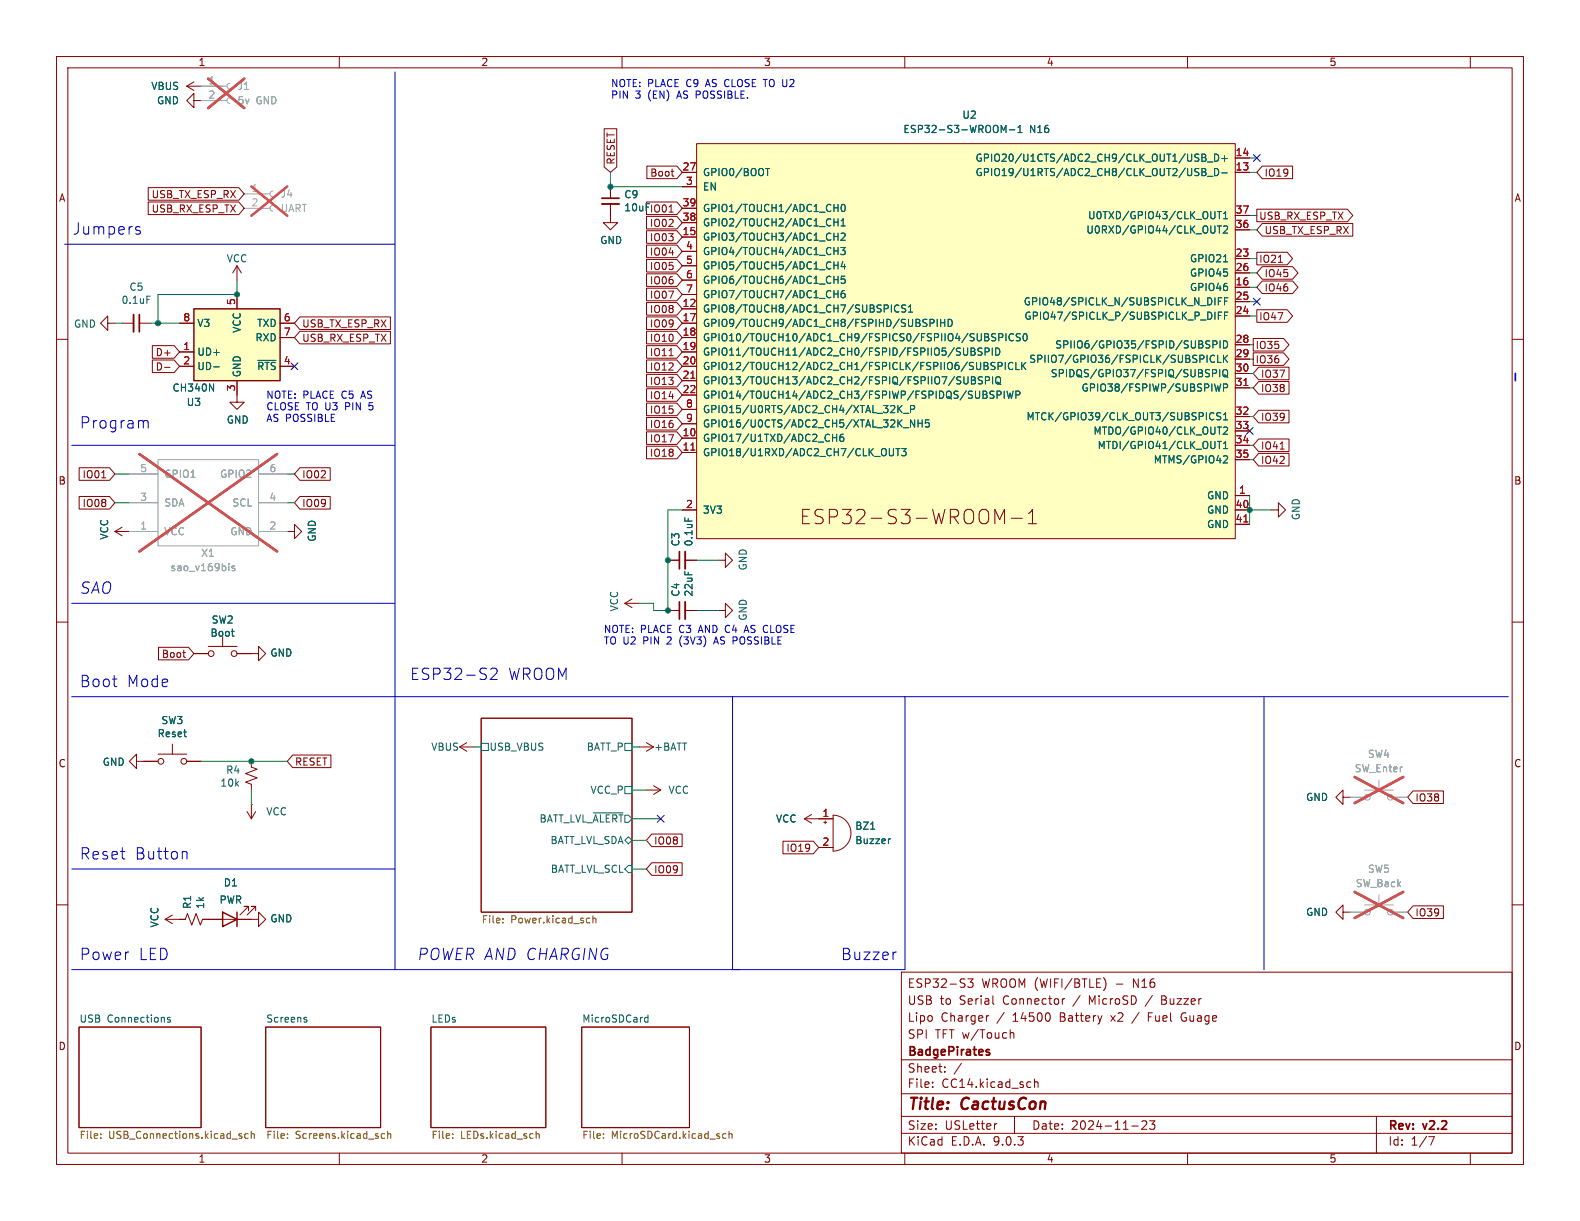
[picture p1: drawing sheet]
<svg xmlns="http://www.w3.org/2000/svg" width="279mm" height="216mm" viewBox="0 0 279 216" stroke-linecap="round" stroke-linejoin="round" font-family="sans-serif">
<g fill="none" stroke="#840000" stroke-width=".18">
<path d="M10 10h259.4v195.9h-259.4zM12 12h255.4v191.9h-255.4zM33 15.2l1.3 .8M33 15.2h2.6M34.3 17.8v-1.3l-1.3 1.3 1.3 1.3v-1.3h1.3M34.3 14.5l-1.3 .7M60 10v2M110 10v2M160 10v2M210 10v2M260 10v2M107.9 36.1v3.3h1.3l-1.3 1.2-1.2-1.2h1.2"/>
<path d="M107.9 33v2.1M10 60h2M267.4 60h2M50.8 94h1.3v-1.3l1.2 1.3-1.2 1.3v-1.3M118.1 99.1h2M121.2 99.1h2M127 99.1h1.3v-1.3l1.2 1.3-1.2 1.2v-1.2M224.8 90.2h1.3v-1.3l1.2 1.3-1.2 1.2v-1.2M10 110h2M34.3 115.6h2.5M36.8 114.3h5.1M39.4 112.5v1.8"/>
<path d="M41.9 115.6h3.8v-1.3l1.3 1.3-1.3 1.2v-1.2M110.5 106.7l1.3 .7M110.5 106.7h2.5M111.8 105.9l-1.3 .8M267.4 110h2M81.3 132.1l1.2 .7M81.3 132.1h2.5M82.5 131.3l-1.2 .8M85.1 127h26.7v34.3h-26.7zM114.3 139.7h2.5M115.6 138.9l1.2 .8M116.8 139.7l-1.2 .8"/>
<path d="M43.7 143.5l.7 1.3M44.4 142.2h.1M44.4 142.2v2.6M45.2 143.5l-.8 1.3M144.8 144.8h2.5M144.8 149.9h2.5M145.7 145.4h.5M145.9 145.2v.5M147.3 144.1a3.2 3.2 0 0 1 3.2 3.2 3.2 3.2 0 0 1-3.2 3.2zM10 160h2M44.4 162.6h1.3v-1.3l1.3 1.3-1.3 1.2v-1.2M159.4 171.9h108v32h-108z"/>
<path d="M171.1 173.1h1l-.5 .6 .4 .1v.6l-.2 .2h-.4l-.3-.2M174.9 179.6l-.3 .1M175.6 177.5l.2 .1M185.6 179.4v.9M188.3 176.6l-.3 .1-.1 .2M195.1 172.9a1.72 1.72 0 0 1 0 2.3M203.1 179.8h.5M203.8 179.1h-.7v1.5M205.4 176.8h.5M205.9 176.1h-.5v1.5h.6M209.1 179.2l-.2 .5v.5l.2 .3M267.4 160h2"/>
<path d="M14 181.6h21.6v17.8h-21.6zM47 181.6h20.3v17.8h-20.3zM76.2 181.6h20.3v17.8h-20.3zM102.9 181.6h19v17.8h-19zM159.4 197.4h108M159.4 193.4h108M159.4 187.4h108M164.9 192.1v.2M164.9 191.4v.1M167.1 189.4v.2M167.1 188.7v.1M170 188l-1.3 1.9"/>
<path d="M176.3 198.7l-.3 .1M178.6 182.7l.3-.1 .3 .1 .1 .9M179.4 197.4v3M182.9 190.8v1.5M182.9 191.4l.2-.1 .4 .1 .1 .9M200.1 199.1h1.2M201.9 198.3l.6-.1 .2 .1 .1 .3-.9 1.1h.9M203.3 198.2h.9l-.5 .6 .4 .1v.6l-.2 .2h-.4l-.2-.2M243.4 197.4v6.5M60 203.9v2M110 203.9v2M159.4 200.4h108"/>
<path d="M160 203.9v2M210 203.9v2M252.6 201h1l-.6 1.5M260 203.9v2"/>
<circle cx="37.3" cy="115.6" r=".51"/>
<circle cx="41.4" cy="115.6" r=".51"/>
</g>
<path d="M106.4 35.1h3.1M120.1 97.5v3.1M174.4 185.9l.6 .4-.2 .3-.4-.1M175 185.6h-.4l-.2 .2" fill="none" stroke="#840000" stroke-width=".3"/>
<g fill="none" stroke="#725600" stroke-width=".18">
<path d="M88.9 162.4v.1M88.9 163.1v.1M104.2 162.4h.1M104.3 163.1l-.1 .1M104.8 161.9v1.3M104.8 162.5l.2-.1h.3l.1 .8M17.8 201.2v.1M17.8 200.5v.1M42.4 200.5h.3M42.4 200.9h.3l.1 .2-.2 .2h-.2M43.9 200.5h-.4l-.2 .2 .1 .5h.5M44.4 200.6l.2-.1h.3l.1 .8"/>
<path d="M44.4 200v1.3M50.8 200.5v.1M50.8 201.2v.1M67.5 200.5h.5M67.5 201.2h.5M68.6 200.6l.1-.1h.3l.1 .8M68.6 200v1.3M80 201.2v.1M80 200.5v.1M94.8 200v1.3M94.8 200.6l.2-.1h.3l.1 .8M106.7 201.2v.1"/>
<path d="M106.7 200.5v.1M128.4 200.5h-.4l-.2 .2 .1 .5h.5M128.9 200.6l.2-.1h.3l.1 .8M128.9 200v1.3"/>
</g>
<g fill="none" stroke="#006464" stroke-width=".18">
<path d="M121.1 91.5v.6M40.9 111.6h.5M41.3 112.5h.1M85.1 131.4h1.3v1.3h-1.3zM110.5 131.4h1.3v1.3h-1.3zM110.5 139.1h1.3v1.2h-1.3zM104.9 143.7h5.3M111.1 148l.7 .6-.7 .6-.6-.6zM111.1 153h.7v1.3h-.7l-.6-.6zM154 146.6h.7M157.5 148.3l-.3 .1M30.1 179.9h-.3l-.2 .2 .1 .2 .4 .1v.3h-.5"/>
<path d="M53.9 179.9h.3M114.6 179.5v1.2M114.6 179.9h-.4l-.2 .2M53.9 180.3l.3 .1 .1 .2-.2 .1h-.2M114 180.5l.2 .2h.4"/>
</g>
<g fill="none" stroke="#a1a1a1" stroke-width=".18">
<path d="M35.6 15.2h4.5M35.6 17.8h4.5M40.6 14.7l-.3 .2-.2 .3 .2 .4 .3 .1M40.6 17.3l-.3 .1-.2 .4 .2 .3 .3 .2M43.2 34.3h4.6M43.2 36.8h4.6M48.3 33.8l-.4 .1-.1 .4 .1 .3 .4 .2M48.3 36.3l-.4 .2-.1 .3 .1 .4 .4 .1M241.3 139.7h5.1M243.8 137.9v1.8M238.8 141h2.5M246.4 141h2.5"/>
<circle cx="241.8" cy="141" r=".51"/>
<circle cx="245.9" cy="141" r=".51"/>
</g>
<path d="M36.8 13.9l6.4 5.2M43.2 13.9l-6.4 5.2M44.4 33l6.4 5.2M50.8 33l-6.4 5.2M239.5 137.4l8.6 4.6M248.1 137.4l-8.6 4.6" fill="none" stroke="#e65255" stroke-width=".46"/>
<path d="M106.4 36.1h3.1M121.2 97.5v3.1" fill="none" stroke="#840000" stroke-width=".33"/>
<path d="M123.2 25.4h95.2v69.9h-95.2z" fill="#ffffc2"/>
<g fill="none" stroke="#840000" stroke-width=".18">
<path d="M120.6 30.5h2.6M120.6 33h2.6M120.6 36.8h2.6M120.6 39.4h2.6M123.2 25.4h95.2v69.9h-95.2zM218.4 30.5h2.6M218.4 27.9h2.6M218.4 38.1h2.6M120.6 41.9h2.6M120.6 44.5h2.6M120.6 47h2.6M120.6 49.5h2.6"/>
<path d="M120.6 52.1h2.6M120.6 54.6h2.6M120.6 57.2h2.6M120.6 59.7h2.6M218.4 40.6h2.6M218.4 45.7h2.6M218.4 48.3h2.6M218.4 50.8h2.6M218.4 53.3h2.6M218.4 55.9h2.6M41.9 69.9v1.2h1.3l-1.3 1.3-1.3-1.3h1.3M120.6 62.2h2.6"/>
<path d="M120.6 64.8h2.6M120.6 67.3h2.6M120.6 69.9h2.6M120.6 72.4h2.6M120.6 74.9h2.6M120.6 77.5h2.6M218.4 61h2.6M218.4 63.5h2.6M218.4 66h2.6M218.4 68.6h2.6M218.4 73.7h2.6M218.4 76.2h2.6"/>
<path d="M218.4 78.7h2.6M20.3 94l1.3 .7M20.3 94h2.6M21.6 93.2l-1.3 .8M120.6 80h2.6M120.6 90.2h2.6M176.8 91.9l.8-1.8v2.5M178.8 91.6h2M181.9 92.6h1.4M181.9 90.8l.7-.7v2.5M218.4 90.2h2.6M218.4 81.3h2.6"/>
<path d="M218.4 87.6h2.6M218.4 92.7h2.6M24.1 134.6v-1.2l-1.2 1.2 1.2 1.3v-1.3h3.8M27.9 133.4h5.1M30.5 131.6v1.8M33 134.6h2.6M44.4 134.6v1l1.1 .4-2.1 .8 2.1 .7-2.1 .8 1 .4v1M142.2 144.8l1.3 .7M142.2 144.8h2.6M143.5 144l-1.3 .8M237.5 141v-1.3l-1.3 1.3 1.3 1.2v-1.2h1.3M237.5 161.3v-1.3l-1.3 1.3 1.3 1.3v-1.3h1.3"/>
<circle cx="28.4" cy="134.6" r=".51"/>
<circle cx="32.5" cy="134.6" r=".51"/>
</g>
<g fill="none" stroke="#006464" stroke-width=".18">
<path d="M135.4 29.8h.7M135.7 29.8v1.3M147.5 36.7h.7M147.5 38.7v1.2M147.5 39.3h.7M148.2 36.1v1.3M148.2 38.7v1.2M148.7 39.9h.8M148.7 39l.4-.3v1.2M148.9 36.3l.1-.2a.68 .68 0 0 1 .5 .7 .68 .68 0 0 1-.5 .6l-.1-.1-.2-.4zM177.5 23.1l.4-.9v1.2M178.5 23h1"/>
<path d="M180 22.5l.4-.3v1.2M180 23.4h.7M211.8 29.8l.2 .1M211.9 30.6v.3M212.5 29.8h.5l.2 .2-.2 .4 .2 .1 .1 .3-.3 .3h-.5zM212.5 27.2h.5l.2 .3-.2 .4 .2 .1 .1 .3-.3 .2h-.5zM212.5 27.9h.5M212.5 30.4h.5M213.5 28.6h1M213.5 31.2h1M214.8 29.8a.64 .64 0 0 1 .7 .6 .64 .64 0 0 1-.7 .7zM214.8 27.2a.64 .64 0 0 1 .7 .7 .64 .64 0 0 1-.7 .6z"/>
<path d="M215.3 37.4h.7M215.3 39.9h.7M215.6 37.4v1.3M215.6 39.9v1.3M216.1 28h.9M216.1 30.6h.9M216.4 38.7h.7M216.4 37.8l.3-.4v1.3M216.5 27.6v.9M147.5 41.8h.7M147.5 44.4h.7M147.5 46.9h.7"/>
<path d="M147.5 49.4h.7M147.5 52h.7M148.2 41.2v1.3M148.2 43.8v1.2M148.2 46.3v1.3M148.2 48.8v1.3M148.2 51.4v1.2M148.7 43.8h.8l-.5 .4 .4 .2v.5l-.2 .1-.5-.1M148.7 41.3l.5-.1 .3 .4-.8 .9h.8M149 46.2l-.3 .9h.8M149.3 51.4h-.3a.86 .86 0 0 0 0 1.2l.4-.1 .1-.4-.3-.2h-.3l-.2 .2M149.3 46.7v.9"/>
<path d="M149.4 48.8h-.6l-.1 .6 .2-.1 .4 .1 .2 .2-.1 .4-.2 .1-.5-.1M159 54a.6 .6 0 0 0-.9 .5 .6 .6 0 0 0 .6 .7l.3-.1M160.2 54l-.5-.1-.2 .1v.4l.5 .2 .2 .3-.3 .3-.5-.1M160.7 55.2h.7M160.7 54.3l.3-.4v1.3M164.5 57.1h.6l.1-.2-.1-.3-.6-.1v1.2M165.7 56.5v1.2M166.3 56.5v1.2M166.3 57.1h.8M167.1 56.5v1.2M167.7 56.5a.64 .64 0 0 1 .7 .6 .64 .64 0 0 1-.7 .6zM176.1 59.1l-.5-.1-.2 .1v.4l.6 .2 .1 .3-.3 .3-.5-.1"/>
<path d="M176.6 59.7l.6-.1 .1-.2v-.3l-.7-.1v1.3M177.9 59v1.3M179.2 59.1a.6 .6 0 0 0-.8 .4 .6 .6 0 0 0 .6 .8l.2-.2M180.4 59.1l-.5-.1-.1 .1v.4l.5 .2 .1 .3-.2 .3-.5-.1M181 59.1l.2-.1a.68 .68 0 0 1 .5 .6 .68 .68 0 0 1-.5 .7l-.2-.2-.1-.3zM214.8 52.6v1.3M214.8 55.2v1.3M215.4 53.3h.5M215.4 55.8h.5M216.1 52.6h-.7v1.3M216.1 55.2h-.7v1.3M216.4 40.1l.4-.2 .3 .4-.8 .9h.8"/>
<path d="M216.4 46.3h.7M216.5 53.3h.5M216.5 55.8h.5M217.1 52.6h-.6v1.3M217.1 55.2h-.6v1.3M147.2 76.8v1.2M147.2 77.4h.8M148 76.8v1.2M149.1 76.8h-.4a.86 .86 0 0 0 0 1.2l.5-.1v-.4l-.2-.2h-.3l-.2 .2M157.3 79.3v1l.2 .3 .4-.1 .1-.2v-1M158.4 79.3h.7M158.8 71.7v1.3"/>
<path d="M158.8 79.3v1.3M159 72.2l.5 .8M159.4 79.3h.8l-.4 .5 .4 .1v.6l-.2 .1-.6-.1M159.5 71.7l-.7 .7M159.7 73.1h1M161 72.4l.6-.1 .1-.2v-.3l-.7-.1v1.3M161.7 74.2v1.3l-.7-1.3v1.3M162.3 74.2v1.3M162.3 74.8h.8M163.1 74.2v1.3M164.3 74.2h-.6l-.1 .6 .2-.1 .4 .1 .1 .2v.4l-.2 .1-.5-.1M171.1 61.5v1.1l-.1 .1-.4 .1"/>
<path d="M171.2 66.6v1l-.1 .2M171.7 61.5h.4l.3 .3-.3 .3 .3 .2v.3l-.2 .2h-.5zM171.7 62.1h.4M171.8 66.6h.4l.2 .3-.2 .3 .2 .1 .1 .3-.2 .3h-.5zM171.8 67.2h.4M173.7 61.6l-.5-.1-.2 .2v.3l.5 .3 .2 .3-.3 .2-.5-.1M173.7 66.7l-.5-.1-.1 .1v.4l.5 .2 .1 .3-.2 .3-.5-.1M174.2 62.2l.6-.1 .1-.1v-.3l-.7-.2v1.3M174.3 67.3l.6-.1 .1-.2-.1-.3-.6-.1v1.3M175.2 64.4l.8 .6-.3 .3h-.5M175.5 61.5v1.3M175.5 66.6v1.3"/>
<path d="M175.8 69.2h-.5l-.2 .1v.3l.6 .3 .1 .3-.3 .2h-.5M176 64.1h-.5l-.3 .2M176.1 61.5a.64 .64 0 0 1 .7 .7 .64 .64 0 0 1-.7 .6zM176.1 66.8l.3-.2a.43 .43 0 0 1 .5 .4v.5a.42 .42 0 0 1-.4 .4 .42 .42 0 0 1-.4-.4zM176.3 69.8h.6l.1-.2v-.3l-.7-.1v1.2M176.3 67.6l.7 .4M176.5 64.7h.6l.1-.2v-.3l-.7-.1v1.2M177.6 69.2v1.2M177.8 64.1v1.2M178.1 69.2l.3 1.2 .2-.9 .3 .9 .3-1.2M179.1 64.2a.6 .6 0 0 0-.8 .4 .6 .6 0 0 0 .6 .7l.2-.1M179.6 69.8h.6l.2-.2-.1-.3-.7-.1v1.2"/>
<path d="M179.6 64.1v1.2h.6M180.7 64.1v1.2M180.9 64.6l.5 .7M181.4 64.1l-.7 .7M213.5 62.8v1.3M213.5 60.3h.4M213.5 60.9l.3 .1 .1 .3-.2 .2h-.3M214.4 66h.6l.1-.2v-.3l-.7-.2v1.3M214.5 60.9h.6l.1-.2-.1-.3-.6-.1v1.2M214.7 73.1a.6 .6 0 0 0-.9 .4 .6 .6 0 0 0 .6 .7l.3-.1M214.8 62.9a.6 .6 0 0 0-.9 .5 .6 .6 0 0 0 .6 .7l.3-.1M215.3 75.5h.7"/>
<path d="M215.3 78h.7M215.3 62.8v1.3h.6M215.6 75.5v1.3M215.6 78v1.3M215.7 65.3v1.3M215.8 60.3v1.2M215.9 73h-.5l-.2 .1v.4l.6 .2 .1 .3-.3 .2h-.5M215.9 67.9l-.3 1.3-.3-.9-.2 .9M216.4 60.3a.64 .64 0 0 1 .7 .6 .64 .64 0 0 1-.7 .6zM216.4 68.6l.6-.1 .1-.2-.1-.3-.6-.1v1.3M216.4 62.8v1.3M216.4 74.2h.7"/>
<path d="M216.4 75.6l.4-.1 .3 .4-.8 .9h.8M216.4 79.3h.7M216.4 73.3l.3-.3v1.2M216.4 78.4l.3-.4v1.3M216.4 65.4l.1-.1a.43 .43 0 0 1 .6 .5v.4a.42 .42 0 0 1-.4 .4 .42 .42 0 0 1-.5-.4v-.4zM216.5 66.3l.6 .4M216.5 63.4l.6 .7M217.1 62.8l-.7 .7M216.5 80.6l.5 .1 .1 .3-.8 .9h.8"/>
</g>
<path d="M122.2 66.9h.7M122.2 79.6h.7M220 68.2h.7M220 92.3h.7" fill="none" stroke="#a90000" stroke-width=".18"/>
<g fill="none" stroke="#a1a1a1" stroke-width=".18">
<path d="M22.9 94h5M22.9 88.9h5M22.9 83.8h5M27.9 81.3h17.8v15.2h-17.8zM45.7 94h5.1M45.7 88.9h5.1M45.7 83.8h5.1M243.8 158.2v1.8M238.8 161.3h2.5M241.3 160h5.1M246.4 161.3h2.5"/>
<circle cx="241.8" cy="161.3" r=".51"/>
<circle cx="245.9" cy="161.3" r=".51"/>
</g>
<path d="M24.7 80.3l24.3 17.2M49 80.3l-24.3 17.2M239.5 157.7l8.6 4.6M248.1 157.7l-8.6 4.6" fill="none" stroke="#e65255" stroke-width=".46"/>
<path d="M40.5 99.6v.2M41.5 100.1h-.3l-.2 .1 .1 .2 .4 .1v.3h-.5" fill="none" stroke="#989898" stroke-width=".18"/>
<path d="M34.3 54.6h15.2v12.7h-15.2z" fill="#ffffc2"/>
<path d="M34.3 54.6h15.2v12.7h-15.2zM39.4 161.3l2.5 1.3-2.5 1.2zM41.9 161.3v2.5" fill="none" stroke="#840000" stroke-width=".25"/>
<g fill="none" stroke="#840000" stroke-width=".18">
<path d="M26.2 33.2h16l1 1.1-1 1.1h-16zM26.2 35.7h16l1 1.1-1 1.1h-16zM106.8 22.8h2.3v6.7l-1.2 1-1.1-1zM107.9 33v2.1M107.9 36.1v2M114.3 38.3h5.4l.9 1.1-.9 1.1h-5.4zM114.3 35.7h5.4l.9 1.1-.9 1.1h-5.4zM114.4 29.4h5.3l.9 1.1-.9 1.1h-5.3zM118.3 37.5h.7M118.7 30.3h.5M119 31.2h.2M120.6 30.5h2.6"/>
<path d="M120.6 33h2.6M120.6 36.8h2.6M120.6 39.4h2.6M218.4 30.5h2.6M218.4 27.9h2.6M218.4 38.1h2.6M222.2 37h16.1l.9 1.1-.9 1.1h-16.1zM223.2 29.4h5.4v2.2h-5.4l-1-1.1zM223.2 39.5h16v2.3h-16l-1-1.2zM19 57.2v-1.3l-1.2 1.3 1.2 1.2v-1.2h1.3M21.6 57.2h2M24.6 57.2h2.1"/>
<path d="M31.7 57.2h2.6M41.9 47v2.5M41.9 52.1v2.5M41.9 47l-.8 1.3M41.9 47l.8 1.3M49.5 57.2h2.6M49.5 59.7h2.6M53 56h16v2.3h-16l-.9-1.1zM53 58.6h16v2.2h-16l-.9-1.1zM114.3 40.8h5.4l.9 1.1-.9 1.1h-5.4zM114.3 58.6h5.4l.9 1.1-.9 1.1h-5.4zM114.3 56h5.4l.9 1.2-.9 1.1h-5.4z"/>
<path d="M114.3 43.3h5.4l.9 1.2-.9 1.1h-5.4zM114.3 45.9h5.4l.9 1.1-.9 1.1h-5.4zM114.3 53.5h5.4l.9 1.1-.9 1.1h-5.4zM114.3 51h5.4l.9 1.1-.9 1.1h-5.4zM114.3 48.4h5.4l.9 1.1-.9 1.1h-5.4zM120.6 57.2h2.6M120.6 59.7h2.6M120.6 41.9h2.6M120.6 44.5h2.6M120.6 47h2.6M120.6 49.5h2.6M120.6 52.1h2.6"/>
<path d="M120.6 54.6h2.6M218.4 40.6h2.6M218.4 45.7h2.6M218.4 48.3h2.6M218.4 50.8h2.6M218.4 53.3h2.6M218.4 55.9h2.6M221.6 59.8h5.4l.9 1.2-.9 1.1h-5.4zM222.2 44.6h5.4l1 1.1-1 1.1h-5.4zM222.2 54.8h5.4l1 1.1-1 1.1h-5.4zM223.2 47.1h5.4l.9 1.2-.9 1.1h-5.4l-1-1.1zM223.2 49.7h5.4l.9 1.1-.9 1.1h-5.4l-1-1.1z"/>
<path d="M226.1 46.4h.7M26.9 61.1h3.9l.9 1.1-.9 1.1h-3.9zM26.9 63.7h3.9l.9 1.1-.9 1.1h-3.9zM29.1 65h1M31.7 62.2h2.6M31.7 64.8h2.6M41.9 67.3v2.6M49.5 64.8h2.6M114.3 63.7h5.4l.9 1.1-.9 1.1h-5.4zM114.3 78.9h5.4l.9 1.1-.9 1.1h-5.4zM114.3 61.1h5.4l.9 1.1-.9 1.1h-5.4zM114.3 66.2h5.4l.9 1.1-.9 1.1h-5.4z"/>
<path d="M114.3 76.4h5.4l.9 1.1-.9 1.1h-5.4zM114.3 68.7h5.4l.9 1.2-.9 1.1h-5.4zM114.3 71.3h5.4l.9 1.1-.9 1.1h-5.4zM114.3 73.8h5.4l.9 1.1-.9 1.1h-5.4zM118.3 62.9h.7M120.6 62.2h2.6M120.6 64.8h2.6M120.6 67.3h2.6M120.6 69.9h2.6M120.6 72.4h2.6M120.6 74.9h2.6M120.6 77.5h2.6"/>
<path d="M218.4 61h2.6M218.4 63.5h2.6M218.4 66h2.6M218.4 68.6h2.6M218.4 73.7h2.6M218.4 76.2h2.6M218.4 78.7h2.6M221.6 62.4h5.4l.9 1.1-.9 1.1h-5.4zM222.6 72.5h5.3v2.3h-5.3l-1-1.1zM222.6 77.6h5.3v2.3h-5.3l-1-1.2zM222.6 67.5h5.3v2.2h-5.3l-1-1.1zM222.6 64.9h5.3v2.3h-5.3l-1-1.2z"/>
<path d="M226.4 79.4h.7M14 82.7h5.4l.9 1.1-.9 1.1h-5.4zM14 87.8h5.4l.9 1.1-.9 1.1h-5.4zM18 84.5h.7M53 82.7h5.4v2.2h-5.4l-.9-1.1zM53 87.8h5.4v2.2h-5.4l-.9-1.1zM118.1 99.1h2M120.6 80h2.6M120.6 90.2h2.6M121.2 99.1h2M218.4 90.2h2.6M218.4 81.3h2.6"/>
<path d="M218.4 87.6h2.6M218.4 92.7h2.6M222.6 80.2h5.3v2.2h-5.3l-1-1.1zM28 114.5h5.3l1 1.1-1 1.1h-5.3zM32.3 115.4h.5M32.7 116.2h.1M34.3 115.6h2.5M41.9 115.6h2.5M118.1 108h2M121.2 108h2M127 108h1.3v-1.3l1.2 1.3-1.2 1.2v-1.2M25.4 134.6h2.5"/>
<path d="M33 134.6h2.6M51.8 133.5h6.7v2.2h-6.7l-1-1.1zM113 132.1h2.6M114.3 131.3l1.3 .8M115.6 132.1l-1.3 .7M249.9 139.9h5.3v2.2h-5.3l-1-1.1zM115.3 147.5h5.3v2.2h-5.3l-1-1.1zM115.3 152.6h5.3v2.2h-5.3l-1-1.1zM138.5 148.7h5.3l1 1.2-1 1.1h-5.3zM144.8 144.8h2.5M144.8 149.9h2.5M29.2 162.6h3.6l.3-1.1 .8 2.1 .8-2.1 .7 2.1 .4-1h8.6"/>
<path d="M29.2 162.6l1.3 .7M30.5 161.8l-1.3 .8M43.9 161v-.7h-.7h.7l-1.5 1.5M45.2 161v-.7h-.8h.8l-1.5 1.5M249.9 160.2h5.3v2.2h-5.3l-1-1.1z"/>
</g>
<g fill="none" stroke="#006464" stroke-width=".18">
<path d="M135.4 29.8h.7M135.7 29.8v1.3M147.5 36.7h.7M147.5 38.7v1.2M147.5 39.3h.7M148.2 36.1v1.3M148.2 38.7v1.2M148.7 39.9h.8M148.7 39l.4-.3v1.2M148.9 36.3l.1-.2a.68 .68 0 0 1 .5 .7 .68 .68 0 0 1-.5 .6l-.1-.1-.2-.4zM177.5 23.1l.4-.9v1.2M178.5 23h1"/>
<path d="M180 23.4h.7M180 22.5l.4-.3v1.2M211.8 29.8l.2 .1M211.9 30.6v.3M212.5 29.8h.5l.2 .2-.2 .4 .2 .1 .1 .3-.3 .3h-.5zM212.5 27.2h.5l.2 .3-.2 .4 .2 .1 .1 .3-.3 .2h-.5zM212.5 27.9h.5M212.5 30.4h.5M213.5 28.6h1M213.5 31.2h1M214.8 29.8a.64 .64 0 0 1 .7 .6 .64 .64 0 0 1-.7 .7zM214.8 27.2a.64 .64 0 0 1 .7 .7 .64 .64 0 0 1-.7 .6z"/>
<path d="M215.3 37.4h.7M215.3 39.9h.7M215.6 37.4v1.3M215.6 39.9v1.3M216.1 28h.9M216.1 30.6h.9M216.4 38.7h.7M216.4 37.8l.3-.4v1.3M216.5 27.6v.9M26 52.4h.6M147.5 41.8h.7M147.5 44.4h.7"/>
<path d="M147.5 46.9h.7M147.5 49.4h.7M147.5 52h.7M148.2 41.2v1.3M148.2 43.8v1.2M148.2 46.3v1.3M148.2 48.8v1.3M148.2 51.4v1.2M148.7 43.8h.8l-.5 .4 .4 .2v.5l-.2 .1-.5-.1M148.7 41.3l.5-.1 .3 .4-.8 .9h.8M149 46.2l-.3 .9h.8M149.3 51.4h-.3a.86 .86 0 0 0 0 1.2l.4-.1 .1-.4-.3-.2h-.3l-.2 .2"/>
<path d="M149.3 46.7v.9M149.4 48.8h-.6l-.1 .6 .2-.1 .4 .1 .2 .2-.1 .4-.2 .1-.5-.1M159 54a.6 .6 0 0 0-.9 .5 .6 .6 0 0 0 .6 .7l.3-.1M160.2 54l-.5-.1-.2 .1v.4l.5 .2 .2 .3-.3 .3-.5-.1M160.7 55.2h.7M160.7 54.3l.3-.4v1.3M164.5 57.1h.6l.1-.2-.1-.3-.6-.1v1.2M165.7 56.5v1.2M166.3 56.5v1.2M166.3 57.1h.8M167.1 56.5v1.2M167.7 56.5a.64 .64 0 0 1 .7 .6 .64 .64 0 0 1-.7 .6z"/>
<path d="M176.1 59.1l-.5-.1-.2 .1v.4l.6 .2 .1 .3-.3 .3-.5-.1M176.6 59.7l.6-.1 .1-.2v-.3l-.7-.1v1.3M177.9 59v1.3M179.2 59.1a.6 .6 0 0 0-.8 .4 .6 .6 0 0 0 .6 .8l.2-.2M180.4 59.1l-.5-.1-.1 .1v.4l.5 .2 .1 .3-.2 .3-.5-.1M181 59.1l.2-.1a.68 .68 0 0 1 .5 .6 .68 .68 0 0 1-.5 .7l-.2-.2-.1-.3zM214.8 52.6v1.3M214.8 55.2v1.3M215.4 53.3h.5M215.4 55.8h.5M216.1 52.6h-.7v1.3M216.1 55.2h-.7v1.3"/>
<path d="M216.4 40.1l.4-.2 .3 .4-.8 .9h.8M216.4 46.3h.7M216.5 53.3h.5M216.5 55.8h.5M217.1 52.6h-.6v1.3M217.1 55.2h-.6v1.3M37 67.9l.8 1.3v-1.3M37.8 64.9h1M45.6 63.7h3.2M147.2 76.8v1.2M147.2 77.4h.8M148 76.8v1.2"/>
<path d="M149.1 76.8h-.4a.86 .86 0 0 0 0 1.2l.5-.1v-.4l-.2-.2h-.3l-.2 .2M157.3 79.3v1l.2 .3 .4-.1 .1-.2v-1M158.4 79.3h.7M158.8 71.7v1.3M158.8 79.3v1.3M159 72.2l.5 .8M159.4 79.3h.8l-.4 .5 .4 .1v.6l-.2 .1-.6-.1M159.5 71.7l-.7 .7M159.7 73.1h1M161 72.4l.6-.1 .1-.2v-.3l-.7-.1v1.3M161.7 74.2v1.3l-.7-1.3v1.3M162.3 74.2v1.3"/>
<path d="M162.3 74.8h.8M163.1 74.2v1.3M164.3 74.2h-.6l-.1 .6 .2-.1 .4 .1 .1 .2v.4l-.2 .1-.5-.1M171.1 61.5v1.1l-.1 .1-.4 .1M171.2 66.6v1l-.1 .2M171.7 61.5h.4l.3 .3-.3 .3 .3 .2v.3l-.2 .2h-.5zM171.7 62.1h.4M171.8 66.6h.4l.2 .3-.2 .3 .2 .1 .1 .3-.2 .3h-.5zM171.8 67.2h.4M173.7 61.6l-.5-.1-.2 .2v.3l.5 .3 .2 .3-.3 .2-.5-.1M173.7 66.7l-.5-.1-.1 .1v.4l.5 .2 .1 .3-.2 .3-.5-.1M174.2 62.2l.6-.1 .1-.1v-.3l-.7-.2v1.3"/>
<path d="M174.3 67.3l.6-.1 .1-.2-.1-.3-.6-.1v1.3M175.2 64.4l.8 .6-.3 .3h-.5M175.5 61.5v1.3M175.5 66.6v1.3M175.8 69.2h-.5l-.2 .1v.3l.6 .3 .1 .3-.3 .2h-.5M176 64.1h-.5l-.3 .2M176.1 61.5a.64 .64 0 0 1 .7 .7 .64 .64 0 0 1-.7 .6zM176.1 66.8l.3-.2a.43 .43 0 0 1 .5 .4v.5a.42 .42 0 0 1-.4 .4 .42 .42 0 0 1-.4-.4zM176.3 69.8h.6l.1-.2v-.3l-.7-.1v1.2M176.3 67.6l.7 .4M176.5 64.7h.6l.1-.2v-.3l-.7-.1v1.2M177.6 69.2v1.2"/>
<path d="M177.8 64.1v1.2M178.1 69.2l.3 1.2 .2-.9 .3 .9 .3-1.2M179.1 64.2a.6 .6 0 0 0-.8 .4 .6 .6 0 0 0 .6 .7l.2-.1M179.6 69.8h.6l.2-.2-.1-.3-.7-.1v1.2M179.6 64.1v1.2h.6M180.7 64.1v1.2M180.9 64.6l.5 .7M181.4 64.1l-.7 .7M213.5 62.8v1.3M213.5 60.3h.4M213.5 60.9l.3 .1 .1 .3-.2 .2h-.3M214.4 66h.6l.1-.2v-.3l-.7-.2v1.3"/>
<path d="M214.5 60.9h.6l.1-.2-.1-.3-.6-.1v1.2M214.7 73.1a.6 .6 0 0 0-.9 .4 .6 .6 0 0 0 .6 .7l.3-.1M214.8 62.9a.6 .6 0 0 0-.9 .5 .6 .6 0 0 0 .6 .7l.3-.1M215.3 75.5h.7M215.3 78h.7M215.3 62.8v1.3h.6M215.6 75.5v1.3M215.6 78v1.3M215.7 65.3v1.3M215.8 60.3v1.2M215.9 73h-.5l-.2 .1v.4l.6 .2 .1 .3-.3 .2h-.5M215.9 67.9l-.3 1.3-.3-.9-.2 .9"/>
<path d="M216.4 60.3a.64 .64 0 0 1 .7 .6 .64 .64 0 0 1-.7 .6zM216.4 68.6l.6-.1 .1-.2-.1-.3-.6-.1v1.3M216.4 62.8v1.3M216.4 74.2h.7M216.4 75.6l.4-.1 .3 .4-.8 .9h.8M216.4 79.3h.7M216.4 73.3l.3-.3v1.2M216.4 78.4l.3-.4v1.3M216.4 65.4l.1-.1a.43 .43 0 0 1 .6 .5v.4a.42 .42 0 0 1-.4 .4 .42 .42 0 0 1-.5-.4v-.4zM216.5 66.3l.6 .4M216.5 63.4l.6 .7M217.1 62.8l-.7 .7"/>
<path d="M121.1 91.5v.6M216.5 80.6l.5 .1 .1 .3-.8 .9h.8M40.9 111.6h.5M41.3 112.5h.1M154 146.6h.7M157.5 148.3l-.3 .1"/>
</g>
<path d="M24.6 55.6v3.1M120.1 106.4v3.1" fill="none" stroke="#840000" stroke-width=".3"/>
<path d="M23.6 55.6v3.1M121.2 106.4v3.1" fill="none" stroke="#840000" stroke-width=".33"/>
<g fill="none" stroke="#0000c2" stroke-width=".18">
<path d="M69.8 12.7v158.8M11.4 43.2h58.4M24.3 40.7l.4 .1 .1 .3-.2 .3h-.4M24.3 40.1l.4 .1M12.7 78.7h57.1M25.4 74.5l.2-.1 .5 .1 .1 1.2M12.7 106.7h57.1M86.8 118.3l.3-.2h.4a.54 .54 0 0 1 .3 .9l-1.1 1.1h1.2M126.3 113.5h.6M126.6 112.6l-.4 1.3M131.7 111.5h.6M132 110.6l-.4 1.2"/>
<path d="M12.7 123.2h254M19.9 120.1h.8M20.5 121.4h.2M129.5 123.2v48.3M160 123.2v48.3h-147.3M223.5 123.2v48.3M12.7 153.7h57.1M32.5 150.6l.5 .1 .1 .1v1.1M158.5 168.3l-.4 .1"/>
</g>
<path d="M268 66v1.3" fill="none" stroke="#000084" stroke-width=".3"/>
<g fill="none" stroke="#009600" stroke-width=".18">
<path d="M107.9 30.5v2.5h12.7M221 30.5h1.2M221 27.9h1.2M221 38.1h1.2M20.3 57.2h1.3M26.7 57.2h5M41.9 49.5v2.6h-14v5.1M221 50.8h1.2M221 48.3h1.2M221 53.3h1.2M221 45.7h1.2M221 40.6h1.2"/>
<path d="M221 55.9h1.2M221 73.7h.6M221 78.7h.6M221 66h.6M221 68.6h.6M221 61h.6M221 63.5h.6M20.3 83.8h2.6M20.3 88.9h2.6M50.8 83.8h1.3M50.8 88.9h1.3M120.6 90.2h-2.5v17.8h-2.5v-1.3h-2.6"/>
<path d="M123.2 99.1h3.8M221 87.6v5.1M221 90.2h3.8M221 81.3h.6M123.2 108h3.8M35.6 134.6h15.2M44.4 139.7v2.5M83.8 132.1h1.3M111.8 132.1h1.2M111.8 139.7h2.5M111.8 153.7h2.5M111.8 144.8h5"/>
<path d="M111.8 148.6h2.5"/>
</g>
<path d="M221.6 27.3l1.3 1.2M222.9 27.3l-1.3 1.2M221.6 52.7l1.3 1.2M222.9 52.7l-1.3 1.2M51.5 64.2l1.2 1.2M52.7 64.2l-1.2 1.2M220.4 75.6l1.2 1.2M221.6 75.6l-1.2 1.2M116.2 144.2l1.2 1.2M117.4 144.2l-1.2 1.2" fill="none" stroke="#000084" stroke-width=".18"/>
<path d="M122.2 66.9h.7M122.2 79.6h.7M220 68.2h.7M220 92.3h.7" fill="none" stroke="#a90000" stroke-width=".18"/>
<path d="M35.6 15.2h3.8M35.6 17.8h3.8M22.9 94h5M22.9 88.9h5M22.9 83.8h5M45.7 94h5.1M45.7 88.9h5.1M45.7 83.8h5.1M238.8 141h2.5M246.4 141h2.5M238.8 161.3h2.5M246.4 161.3h2.5" fill="none" stroke="#a1a1a1" stroke-width=".18"/>
<path d="M36.8 13.9l6.4 5.2M43.2 13.9l-6.4 5.2M24.7 80.3l24.3 17.2M49 80.3l-24.3 17.2M239.5 137.4l8.6 4.6M248.1 137.4l-8.6 4.6M239.5 157.7l8.6 4.6M248.1 157.7l-8.6 4.6" fill="none" stroke="#e65255" stroke-width=".46"/>
<path d="M40.5 99.6v.2M41.5 100.1h-.3l-.2 .1 .1 .2 .4 .1v.3h-.5" fill="none" stroke="#989898" stroke-width=".18"/>
<g fill="#009600" stroke="#009600" stroke-width=".18">
<circle cx="118.1" cy="99.1" r=".46"/>
<circle cx="107.9" cy="33" r=".46"/>
<circle cx="118.1" cy="108" r=".46"/>
<circle cx="221" cy="90.2" r=".46"/>
<circle cx="44.4" cy="134.6" r=".46"/>
<circle cx="41.9" cy="52.1" r=".46"/>
<circle cx="27.9" cy="57.2" r=".46"/>
</g>
<text font-size="3.5" fill="#840000" x="141.4" y="92.9">ESP32-S3-WROOM-1</text>
<g font-size="2.8" fill="#0000c2">
<text x="12.7" y="41.7">Jumpers</text>
<text x="14" y="76">Program</text>
<text x="14" y="105.2">SAO</text>
<text x="14" y="121.7">Boot</text>
<text x="22.3" y="121.7">Mode</text>
<text x="72.4" y="120.4">ESP32-S2</text>
<text x="89.8" y="120.4">WROOM</text>
<text x="14" y="152.1">Reset</text>
<text x="23.8" y="152.1">Button</text>
<text x="14" y="169.9">Power</text>
<text x="24.4" y="169.9">LED</text>
<text x="73.7" y="169.9">POWER AND CHARGING</text>
<text x="148.6" y="169.9">Buzzer</text>
</g>
<g font-size="2.8" fill="#840000">
<text x="160.4" y="196.8">Title:</text>
<text x="170.1" y="196.8">CactusCon</text>
</g>
<g font-size="2.1" fill="#840000">
<text x="160.4" y="177.9">USB</text>
<text x="160.4" y="174.9">ESP32-S3</text>
<text x="166.2" y="177.9">to</text>
<text x="169.7" y="177.9">Serial</text>
<text x="173.6" y="174.9">WROOM (WIFI/BTLE)</text>
<text x="177.5" y="177.9">Connector</text>
<text x="190.1" y="177.9">/</text>
<text x="193" y="177.9">MicroSD</text>
<text x="197.4" y="174.9">-</text>
<text x="200.6" y="174.9">N16</text>
<text x="203.2" y="177.9">/</text>
<text x="206.1" y="177.9">Buzzer</text>
<text x="160.4" y="183.9">SPI</text>
<text x="160.4" y="180.9">Lipo</text>
<text x="165.3" y="183.9">TFT w/Touch</text>
<text x="166.3" y="180.9">Charger</text>
<text x="176.4" y="180.9">/</text>
<text x="179.2" y="180.9">14500</text>
<text x="187.7" y="180.9">Battery</text>
<text x="196.9" y="180.9">x2</text>
<text x="200.8" y="180.9">/</text>
<text x="203.7" y="180.9">Fuel</text>
<text x="209.7" y="180.9">Guage</text>
<text x="160.4" y="189.9">Sheet:</text>
<text x="160.4" y="187.1">BadgePirates</text>
<text x="160.4" y="192.6">File:</text>
<text x="166.5" y="192.6">CC14.kicad_sch</text>
<text x="160.4" y="202.8">KiCad</text>
<text x="160.4" y="200">Size:</text>
<text x="167.1" y="200">USLetter</text>
<text x="168.1" y="202.8">E.D.A.</text>
<text x="175.7" y="202.8">9.0.3</text>
<text x="182.4" y="200">Date:</text>
<text x="189.4" y="200">2024-11-23</text>
<text x="245.4" y="200.2">Rev:</text>
<text x="245.4" y="202.8">Id:</text>
<text x="249.5" y="202.8">1/7</text>
<text x="251.8" y="200.2">v2.2</text>
</g>
<g font-size="1.8" fill="#840000">
<text x="35" y="11.9">1</text>
<text x="85" y="11.9">2</text>
<text x="135" y="11.9">3</text>
<text x="185" y="11.9">4</text>
<text x="235" y="11.9">5</text>
<text x="108.9" y="29.2" transform="rotate(-90 108.9 29.2)">RESET</text>
<text x="10.3" y="35.9">A</text>
<text x="26.7" y="35.2">USB_TX_ESP_RX</text>
<text x="114.9" y="31.4">Boot</text>
<text x="223.5" y="31.4">IO19</text>
<text x="267.7" y="35.9">A</text>
<text x="26.7" y="37.8">USB_RX_ESP_TX</text>
<text x="110.3" y="37.6">10uF IO01</text>
<text x="114.8" y="40.3">IO02</text>
<text x="222.6" y="39.1">USB_RX_ESP_TX</text>
<text x="223.5" y="41.6">USB_TX_ESP_RX</text>
<text x="114.8" y="42.9">IO03</text>
<text x="114.8" y="45.4">IO04</text>
<text x="114.8" y="47.9">IO05</text>
<text x="222.6" y="46.7">IO21</text>
<text x="114.8" y="53">IO07</text>
<text x="114.8" y="50.5">IO06</text>
<text x="223.5" y="49.2">IO45</text>
<text x="223.5" y="51.8">IO46</text>
<text x="53.3" y="58.1">USB_TX_ESP_RX</text>
<text x="114.8" y="58.1">IO09</text>
<text x="114.8" y="55.6">IO08</text>
<text x="222.6" y="56.8">IO47</text>
<text x="27.4" y="63.2">D+</text>
<text x="27.4" y="65.7">D-</text>
<text x="53.3" y="60.6">USB_RX_ESP_TX</text>
<text x="114.8" y="65.7">IO12</text>
<text x="114.8" y="60.6">IO10</text>
<text x="114.8" y="63.2">IO11</text>
<text x="221.9" y="61.9">IO35</text>
<text x="221.9" y="64.5">IO36</text>
<text x="114.8" y="68.3">IO13</text>
<text x="114.8" y="70.8">IO14</text>
<text x="222.9" y="69.5">IO38</text>
<text x="222.9" y="67">IO37</text>
<text x="114.8" y="73.3">IO15</text>
<text x="114.8" y="75.9">IO16</text>
<text x="222.9" y="74.6">IO39</text>
<text x="114.8" y="81">IO18</text>
<text x="114.8" y="78.4">IO17</text>
<text x="222.9" y="79.7">IO41</text>
<text x="222.9" y="82.2">IO42</text>
<text x="10.3" y="85.9">B</text>
<text x="14.5" y="84.8">IO01</text>
<text x="14.5" y="89.9">IO08</text>
<text x="53.3" y="84.8">IO02</text>
<text x="53.3" y="89.9">IO09</text>
<text x="267.7" y="85.9">B</text>
<text x="28.5" y="116.5">Boot</text>
<text x="10.3" y="135.9">C</text>
<text x="52.1" y="135.6">RESET</text>
<text x="267.7" y="135.9">C</text>
<text x="250.2" y="141.9">IO38</text>
<text x="115.6" y="149.5">IO08</text>
<text x="115.6" y="154.6">IO09</text>
<text x="139" y="150.8">IO19</text>
<text x="250.2" y="162.2">IO39</text>
<text x="10.3" y="185.9">D</text>
<text x="267.7" y="185.9">D</text>
<text x="35" y="205.8">1</text>
<text x="85" y="205.8">2</text>
<text x="135" y="205.8">3</text>
<text x="185" y="205.8">4</text>
<text x="235" y="205.8">5</text>
</g>
<g font-size="1.8" fill="#006464">
<text x="26.7" y="16.1">VBUS</text>
<text x="27.7" y="18.6">GND</text>
<text x="159.6" y="23.7">ESP32-S3-WROOM-1</text>
<text x="170.1" y="21.2">U2</text>
<text x="182" y="23.7">N16</text>
<text x="172.4" y="28.8">GPIO20/U1CTS/ADC2_CH9/CLK_OUT1/USB_D+</text>
<text x="110.3" y="35.3">C9</text>
<text x="124.2" y="31.3">GPIO0/BOOT</text>
<text x="124.2" y="33.9">EN</text>
<text x="172.4" y="31.3">GPIO19/U1RTS/ADC2_CH8/CLK_OUT2/USB_D-</text>
<text x="110.3" y="37.6">10uF</text>
<text x="124.2" y="37.7">GPIO1/TOUCH1/ADC1_CH0</text>
<text x="124.2" y="40.2">GPIO2/TOUCH2/ADC1_CH1</text>
<text x="192" y="41.5">U0RXD/GPIO44/CLK_OUT2</text>
<text x="192.3" y="39">U0TXD/GPIO43/CLK_OUT1</text>
<text x="40" y="46.6">VCC</text>
<text x="106" y="43.4">GND</text>
<text x="124.2" y="42.8">GPIO3/TOUCH3/ADC1_CH2</text>
<text x="124.2" y="45.3">GPIO4/TOUCH4/ADC1_CH3</text>
<text x="124.2" y="47.9">GPIO5/TOUCH5/ADC1_CH4</text>
<text x="210.3" y="46.6">GPIO21</text>
<text x="21.4" y="53.9">0.1uF</text>
<text x="22.8" y="51.6">C5</text>
<text x="124.2" y="50.4">GPIO6/TOUCH6/ADC1_CH5</text>
<text x="124.2" y="52.9">GPIO7/TOUCH7/ADC1_CH6</text>
<text x="210.3" y="49.1">GPIO45</text>
<text x="210.3" y="51.7">GPIO46</text>
<text x="13" y="58.1">GND</text>
<text x="34.8" y="58">V3</text>
<text x="42.8" y="58.9" transform="rotate(-90 42.8 58.9)">VCC</text>
<text x="45.4" y="58">TXD</text>
<text x="124.2" y="55.5">GPIO8/TOUCH8/ADC1_CH7/SUBSPICS1</text>
<text x="124.2" y="58">GPIO9/TOUCH9/ADC1_CH8/FSPIHD/SUBSPIHD</text>
<text x="180.9" y="54.2">GPIO48/SPICLK_N/SUBSPICLK_N_DIFF</text>
<text x="181.1" y="56.7">GPIO47/SPICLK_P/SUBSPICLK_P_DIFF</text>
<text x="34.8" y="63.1">UD+</text>
<text x="34.8" y="65.6">UD-</text>
<text x="45.1" y="60.6">RXD</text>
<text x="45.4" y="65.6">~{RTS}</text>
<text x="124.2" y="60.6">GPIO10/TOUCH10/ADC1_CH9/FSPICS0/FSPIIO4/SUBSPICS0</text>
<text x="124.2" y="63.1">GPIO11/TOUCH11/ADC2_CH0/FSPID/FSPIIO5/SUBSPID</text>
<text x="124.2" y="65.6">GPIO12/TOUCH12/ADC2_CH1/FSPICLK/FSPIIO6/SUBSPICLK</text>
<text x="181.9" y="64.4">SPIIO7/GPIO36/FSPICLK/SUBSPICLK</text>
<text x="186.5" y="61.8">SPIIO6/GPIO35/FSPID/SUBSPID</text>
<text x="30.4" y="69.4">CH340N</text>
<text x="32.9" y="72">U3</text>
<text x="42.8" y="66.8" transform="rotate(-90 42.8 66.8)">GND</text>
<text x="124.2" y="68.2">GPIO13/TOUCH13/ADC2_CH2/FSPIQ/FSPIIO7/SUBSPIQ</text>
<text x="124.2" y="70.7">GPIO14/TOUCH14/ADC2_CH3/FSPIWP/FSPIDQS/SUBSPIWP</text>
<text x="185.7" y="66.9">SPIDQS/GPIO37/FSPIQ/SUBSPIQ</text>
<text x="191.2" y="69.4">GPIO38/FSPIWP/SUBSPIWP</text>
<text x="40" y="75.1">GND</text>
<text x="124.2" y="73.3">GPIO15/U0RTS/ADC2_CH4/XTAL_32K_P</text>
<text x="124.2" y="75.8">GPIO16/U0CTS/ADC2_CH5/XTAL_32K_NH5</text>
<text x="181.4" y="74.5">MTCK/GPIO39/CLK_OUT3/SUBSPICS1</text>
<text x="193.3" y="77.1">MTDO/GPIO40/CLK_OUT2</text>
<text x="124.2" y="78.3">GPIO17/U1TXD/ADC2_CH6</text>
<text x="124.2" y="80.9">GPIO18/U1RXD/ADC2_CH7/CLK_OUT3</text>
<text x="194" y="79.6">MTDI/GPIO41/CLK_OUT1</text>
<text x="203.9" y="82.1">MTMS/GPIO42</text>
<text x="213.4" y="88.5">GND</text>
<text x="19.3" y="95.5" transform="rotate(-90 19.3 95.5)">VCC</text>
<text x="56.1" y="95.9" transform="rotate(-90 56.1 95.9)">GND</text>
<text x="124.2" y="91">3V3</text>
<text x="213.4" y="91">GND</text>
<text x="213.4" y="93.6">GND</text>
<text x="230" y="92.1" transform="rotate(-90 230 92.1)">GND</text>
<text x="120.3" y="96.7" transform="rotate(-90 120.3 96.7)">C3</text>
<text x="122.7" y="96.7" transform="rotate(-90 122.7 96.7)">0.1uF</text>
<text x="132.3" y="101" transform="rotate(-90 132.3 101)">GND</text>
<text x="120.3" y="105.6" transform="rotate(-90 120.3 105.6)">C4</text>
<text x="122.7" y="105.6" transform="rotate(-90 122.7 105.6)">22uF</text>
<text x="37.1" y="112.8">Boot</text>
<text x="37.3" y="110.5">SW2</text>
<text x="109.5" y="108.2" transform="rotate(-90 109.5 108.2)">VCC</text>
<text x="132.3" y="109.9" transform="rotate(-90 132.3 109.9)">GND</text>
<text x="47.7" y="116.3">GND</text>
<text x="27.8" y="130.6">Reset</text>
<text x="28.4" y="128.2">SW3</text>
<text x="18.1" y="135.6">GND</text>
<text x="39.9" y="137">R4</text>
<text x="76.2" y="132.9">VBUS</text>
<text x="86.5" y="132.9">USB_VBUS</text>
<text x="103.7" y="132.9">BATT_P</text>
<text x="115.6" y="132.9">+BATT</text>
<text x="38.9" y="139.3">10k</text>
<text x="104.3" y="140.6">VCC_P</text>
<text x="118.1" y="140.6">VCC</text>
<text x="230.9" y="141.8">GND</text>
<text x="47" y="144.4">VCC</text>
<text x="95.3" y="145.6">BATT_LVL_~{ALERT}</text>
<text x="97.2" y="149.5">BATT_LVL_SDA</text>
<text x="137.1" y="145.6">VCC</text>
<text x="151.1" y="146.9">BZ1</text>
<text x="151.1" y="149.5">Buzzer</text>
<text x="97.3" y="154.5">BATT_LVL_SCL</text>
<text x="34" y="160.8" transform="rotate(-90 34 160.8)">R1</text>
<text x="36.3" y="160.8" transform="rotate(-90 36.3 160.8)">1k</text>
<text x="38.7" y="160">PWR</text>
<text x="39.5" y="156.9">D1</text>
<text x="28.2" y="164.1" transform="rotate(-90 28.2 164.1)">VCC</text>
<text x="47.7" y="163.3">GND</text>
<text x="230.9" y="162.2">GND</text>
<text x="14" y="180.9">USB</text>
<text x="19" y="180.9">Connections</text>
<text x="47" y="180.9">Screens</text>
<text x="76.2" y="180.9">LEDs</text>
<text x="102.9" y="180.9">MicroSDCard</text>
</g>
<g font-size="1.8" fill="#aaa">
<text x="36.8" y="15">1</text>
<text x="36.8" y="17.5">2</text>
<text x="44.4" y="34">1</text>
<text x="44.4" y="36.6">2</text>
<text x="24.7" y="83.6">5</text>
<text x="47.6" y="83.6">6</text>
<text x="24.7" y="88.6">3</text>
<text x="47.6" y="88.6">4</text>
<text x="24.7" y="93.7">1</text>
<text x="47.6" y="93.7">2</text>
</g>
<g font-size="1.8" fill="#989898">
<text x="41.9" y="16.1">J1</text>
<text x="41.9" y="18.6">5v</text>
<text x="45.3" y="18.6">GND</text>
<text x="49.5" y="35.2">J4</text>
<text x="49.5" y="37.7">UART</text>
<text x="29" y="89.8">SDA</text>
<text x="29" y="84.7">GPIO1</text>
<text x="38.8" y="84.7">GPIO2</text>
<text x="41" y="89.8">SCL</text>
<text x="29" y="94.8">VCC</text>
<text x="40.6" y="94.8">GND</text>
<text x="30" y="101.2">sao_v169bis</text>
<text x="35.5" y="98.7">X1</text>
<text x="239.5" y="136.8">SW_Enter</text>
<text x="241.8" y="134.2">SW4</text>
<text x="241.8" y="154.5">SW5</text>
<text x="239.7" y="157.1">SW_Back</text>
</g>
<g font-size="1.8" fill="#0000c2">
<text x="107.9" y="15.5">NOTE: PLACE C9</text>
<text x="107.9" y="17.5">PIN</text>
<text x="112.3" y="17.5">3</text>
<text x="114.7" y="17.5">(EN)</text>
<text x="120.1" y="17.5">AS POSSIBLE.</text>
<text x="125.1" y="15.5">AS CLOSE TO U2</text>
<text x="47" y="70.6">NOTE: PLACE C5</text>
<text x="64.2" y="70.6">AS</text>
<text x="47" y="72.6">CLOSE TO U3</text>
<text x="47" y="74.7">AS POSSIBLE</text>
<text x="61.3" y="72.6">PIN</text>
<text x="65.7" y="72.6">5</text>
<text x="106.7" y="112">NOTE: PLACE C3</text>
<text x="123.9" y="112">AND C4</text>
<text x="132.4" y="112">AS CLOSE</text>
<text x="106.7" y="114.1">TO U2</text>
<text x="113.9" y="114.1">PIN</text>
<text x="118.2" y="114.1">2</text>
<text x="120.6" y="114.1">(3V3)</text>
<text x="127" y="114.1">AS POSSIBLE</text>
</g>
<g font-size="1.8" fill="#a90000">
<text x="218.4" y="27.7">14</text>
<text x="120.6" y="30.2">27</text>
<text x="121.2" y="32.8">3</text>
<text x="218.4" y="30.2">13</text>
<text x="120.6" y="36.6">39</text>
<text x="120.6" y="39.1">38</text>
<text x="120.6" y="41.7">15</text>
<text x="218.4" y="37.8">37</text>
<text x="218.4" y="40.4">36</text>
<text x="121.2" y="44.2">4</text>
<text x="121.2" y="46.7">5</text>
<text x="218.4" y="45.5">23</text>
<text x="121.2" y="49.3">6</text>
<text x="121.2" y="51.8">7</text>
<text x="218.4" y="48">26</text>
<text x="218.4" y="50.5">16</text>
<text x="218.4" y="53.1">25</text>
<text x="32.3" y="56.9">8</text>
<text x="41.7" y="54" transform="rotate(-90 41.7 54)">5</text>
<text x="50.1" y="56.9">6</text>
<text x="50.1" y="59.4">7</text>
<text x="120.6" y="54.4">12</text>
<text x="120.6" y="56.9">17</text>
<text x="120.6" y="59.4">18</text>
<text x="218.4" y="55.6">24</text>
<text x="32.3" y="62">1</text>
<text x="32.3" y="64.5">2</text>
<text x="50.1" y="64.5">4</text>
<text x="120.6" y="62">19</text>
<text x="120.6" y="64.5">20</text>
<text x="218.4" y="60.7">28</text>
<text x="218.4" y="63.2">29</text>
<text x="218.4" y="65.8">30</text>
<text x="41.7" y="69.3" transform="rotate(-90 41.7 69.3)">3</text>
<text x="120.6" y="67.1">21</text>
<text x="120.6" y="69.6">22</text>
<text x="218.4" y="68.3">31</text>
<text x="120.6" y="77.2">10</text>
<text x="121.2" y="72.1">8</text>
<text x="121.2" y="74.7">9</text>
<text x="218.4" y="73.4">32</text>
<text x="218.4" y="75.9">33</text>
<text x="120.6" y="79.8">11</text>
<text x="218.4" y="78.5">34</text>
<text x="218.4" y="81">35</text>
<text x="121.2" y="89.9">2</text>
<text x="218.4" y="89.9">40</text>
<text x="219" y="87.4">1</text>
<text x="218.4" y="92.5">41</text>
<text x="145.3" y="144.5">1</text>
<text x="145.3" y="149.6">2</text>
</g>
<g font-size="1.8" fill="#725600">
<text x="85.1" y="163.6">File:</text>
<text x="90.3" y="163.6">Power.kicad_sch</text>
<text x="14" y="201.7">File:</text>
<text x="19.2" y="201.7">USB_Connections.kicad_sch</text>
<text x="47" y="201.7">File:</text>
<text x="52.2" y="201.7">Screens.kicad_sch</text>
<text x="76.2" y="201.7">File:</text>
<text x="81.4" y="201.7">LEDs.kicad_sch</text>
<text x="102.9" y="201.7">File:</text>
<text x="108.1" y="201.7">MicroSDCard.kicad_sch</text>
</g>
</svg>
